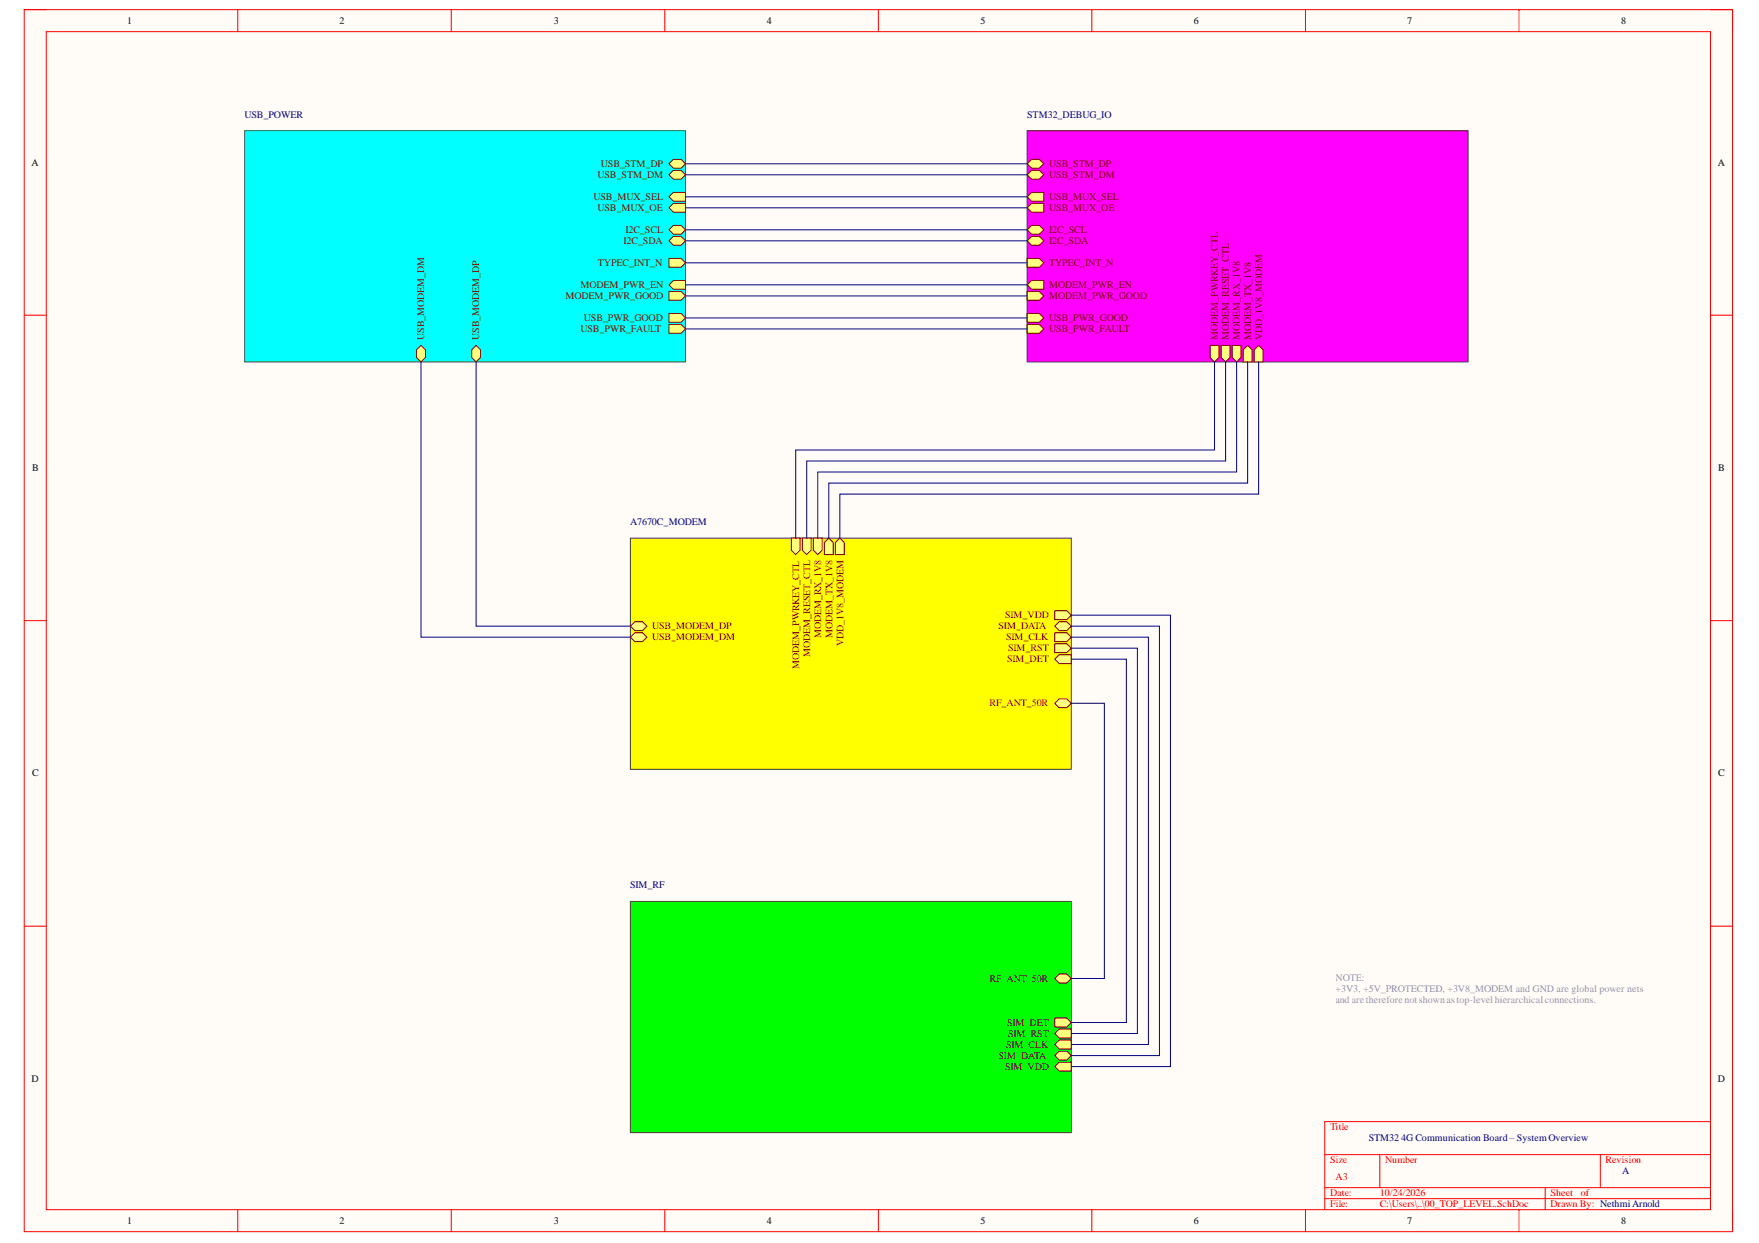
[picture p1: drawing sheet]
<svg xmlns="http://www.w3.org/2000/svg" width="297mm" height="210mm" viewBox="0 0 297 210" stroke-linecap="round" stroke-linejoin="round" font-family="sans-serif">
<path d="M4.1 1.6h288.5v206.4h-288.5z" fill-rule="evenodd" fill="#fffcf8"/>
<path d="M4.1 1.6h288.5v206.4h-288.5z" fill="none" stroke="#f00" stroke-width=".17"/>
<path d="M7.8 5.3h281v199h-281z" fill-rule="evenodd" fill="#fffcf8"/>
<g fill="none" stroke="#f00" stroke-width=".17">
<path d="M4.1 1.6h3.7M7.8 5.3h281v199h-281zM40.1 1.6v3.7M76.2 1.6v3.7M112.3 1.6v3.7M148.3 1.6v3.7M184.4 1.6v3.7M220.5 1.6v3.7M256.5 1.6v3.7M288.8 1.6h3.8v3.7M4.1 53.2h3.7M288.8 53.2h3.8"/>
<path d="M4.1 104.8h3.7M288.8 104.8h3.8M4.1 156.4h3.7M288.8 156.4h3.8M223.7 195h65.1M233 195v5.6M270.2 195v5.6M288.8 189.4h-65.1v14.9M40.1 204.3v3.7M76.2 204.3v3.7M112.3 204.3v3.7M148.3 204.3v3.7"/>
<path d="M184.4 204.3v3.7M220.5 204.3v3.7M223.7 200.6h65.1M223.7 202.4h65.1M256.5 204.3v3.7M260.9 200.6v3.7M292.6 204.3v3.7"/>
</g>
<path d="M41.3 22.1h74.5v39h-74.5z" fill-rule="evenodd" fill="#0ff"/>
<path d="M41.3 22.1h74.5v39h-74.5z" fill="none" stroke="#434343" stroke-width=".17"/>
<path d="M113 29.5l.7-.7h1.3l.8 .7-.8 .8h-1.3z" fill-rule="evenodd" fill="#ffff80"/>
<path d="M113 29.5l.7-.7h1.3l.8 .7-.8 .8h-1.3z" fill="none" stroke="#800000" stroke-width=".17"/>
<path d="M113 33.2l.7-.7h2.1v1.5h-2.1z" fill-rule="evenodd" fill="#ffff80"/>
<path d="M113 33.2l.7-.7h2.1v1.5h-2.1z" fill="none" stroke="#800000" stroke-width=".17"/>
<path d="M113 35.1l.7-.8h2.1v1.5h-2.1z" fill-rule="evenodd" fill="#ffff80"/>
<path d="M113 35.1l.7-.8h2.1v1.5h-2.1z" fill="none" stroke="#800000" stroke-width=".17"/>
<path d="M113 38.8l.7-.7h1.3l.8 .7-.8 .8h-1.3z" fill-rule="evenodd" fill="#ffff80"/>
<path d="M113 38.8l.7-.7h1.3l.8 .7-.8 .8h-1.3z" fill="none" stroke="#800000" stroke-width=".17"/>
<path d="M113 40.7l.7-.8h1.3l.8 .8-.8 .7h-1.3z" fill-rule="evenodd" fill="#ffff80"/>
<path d="M113 40.7l.7-.8h1.3l.8 .8-.8 .7h-1.3z" fill="none" stroke="#800000" stroke-width=".17"/>
<path d="M113 43.6h2l.8 .8-.8 .7h-2z" fill-rule="evenodd" fill="#ffff80"/>
<path d="M113 43.6h2l.8 .8-.8 .7h-2z" fill="none" stroke="#800000" stroke-width=".17"/>
<path d="M113 52.9h2l.8 .8-.8 .7h-2z" fill-rule="evenodd" fill="#ffff80"/>
<path d="M113 52.9h2l.8 .8-.8 .7h-2z" fill="none" stroke="#800000" stroke-width=".17"/>
<path d="M113 54.8h2l.8 .7-.8 .8h-2z" fill-rule="evenodd" fill="#ffff80"/>
<path d="M113 54.8h2l.8 .7-.8 .8h-2z" fill="none" stroke="#800000" stroke-width=".17"/>
<path d="M113 27.7l.7-.8h1.3l.8 .8-.8 .7h-1.3z" fill-rule="evenodd" fill="#ffff80"/>
<path d="M113 27.7l.7-.8h1.3l.8 .8-.8 .7h-1.3z" fill="none" stroke="#800000" stroke-width=".17"/>
<path d="M113 49.2h2l.8 .8-.8 .7h-2z" fill-rule="evenodd" fill="#ffff80"/>
<path d="M113 49.2h2l.8 .8-.8 .7h-2z" fill="none" stroke="#800000" stroke-width=".17"/>
<path d="M113 48.1l.7-.7h2.1v1.4h-2.1z" fill-rule="evenodd" fill="#ffff80"/>
<path d="M113 48.1l.7-.7h2.1v1.4h-2.1z" fill="none" stroke="#800000" stroke-width=".17"/>
<path d="M79.7 59.1l.7-.8 .7 .8v1.3l-.7 .7-.7-.7z" fill-rule="evenodd" fill="#ffff80"/>
<path d="M79.7 59.1l.7-.8 .7 .8v1.3l-.7 .7-.7-.7z" fill="none" stroke="#800000" stroke-width=".17"/>
<path d="M70.3 59.1l.8-.8 .7 .8v1.3l-.7 .7-.8-.7z" fill-rule="evenodd" fill="#ffff80"/>
<path d="M70.3 59.1l.8-.8 .7 .8v1.3l-.7 .7-.8-.7z" fill="none" stroke="#800000" stroke-width=".17"/>
<path d="M173.5 22.1h74.4v39h-74.4z" fill-rule="evenodd" fill="#f0f"/>
<path d="M173.5 22.1h74.4v39h-74.4z" fill="none" stroke="#434343" stroke-width=".17"/>
<path d="M211.8 59.1l.7-.8 .8 .8v2h-1.5z" fill-rule="evenodd" fill="#ffff80"/>
<path d="M211.8 59.1l.7-.8 .8 .8v2h-1.5z" fill="none" stroke="#800000" stroke-width=".17"/>
<path d="M209.9 59.1l.8-.8 .7 .8v2h-1.5z" fill-rule="evenodd" fill="#ffff80"/>
<path d="M209.9 59.1l.8-.8 .7 .8v2h-1.5z" fill="none" stroke="#800000" stroke-width=".17"/>
<path d="M208.1 58.3h1.5v2.1l-.8 .7-.7-.7z" fill-rule="evenodd" fill="#ffff80"/>
<path d="M208.1 58.3h1.5v2.1l-.8 .7-.7-.7z" fill="none" stroke="#800000" stroke-width=".17"/>
<path d="M206.2 58.3h1.5v2.1l-.7 .7-.8-.7z" fill-rule="evenodd" fill="#ffff80"/>
<path d="M206.2 58.3h1.5v2.1l-.7 .7-.8-.7z" fill="none" stroke="#800000" stroke-width=".17"/>
<path d="M204.4 58.3h1.4v2.1l-.7 .7-.7-.7z" fill-rule="evenodd" fill="#ffff80"/>
<path d="M204.4 58.3h1.4v2.1l-.7 .7-.7-.7z" fill="none" stroke="#800000" stroke-width=".17"/>
<path d="M173.5 54.8h2l.8 .7-.8 .8h-2z" fill-rule="evenodd" fill="#ffff80"/>
<path d="M173.5 54.8h2l.8 .7-.8 .8h-2z" fill="none" stroke="#800000" stroke-width=".17"/>
<path d="M173.5 52.9h2l.8 .8-.8 .7h-2z" fill-rule="evenodd" fill="#ffff80"/>
<path d="M173.5 52.9h2l.8 .8-.8 .7h-2z" fill="none" stroke="#800000" stroke-width=".17"/>
<path d="M173.5 49.2h2l.8 .8-.8 .7h-2z" fill-rule="evenodd" fill="#ffff80"/>
<path d="M173.5 49.2h2l.8 .8-.8 .7h-2z" fill="none" stroke="#800000" stroke-width=".17"/>
<path d="M173.5 48.1l.7-.7h2.1v1.5h-2.1z" fill-rule="evenodd" fill="#ffff80"/>
<path d="M173.5 48.1l.7-.7h2.1v1.5h-2.1z" fill="none" stroke="#800000" stroke-width=".17"/>
<path d="M173.5 40.7l.7-.8h1.3l.8 .8-.8 .7h-1.3z" fill-rule="evenodd" fill="#ffff80"/>
<path d="M173.5 40.7l.7-.8h1.3l.8 .8-.8 .7h-1.3z" fill="none" stroke="#800000" stroke-width=".17"/>
<path d="M173.5 38.8l.7-.7h1.3l.8 .7-.8 .8h-1.3z" fill-rule="evenodd" fill="#ffff80"/>
<path d="M173.5 38.8l.7-.7h1.3l.8 .7-.8 .8h-1.3z" fill="none" stroke="#800000" stroke-width=".17"/>
<path d="M173.5 35.1l.7-.7h2.1v1.4h-2.1z" fill-rule="evenodd" fill="#ffff80"/>
<path d="M173.5 35.1l.7-.7h2.1v1.4h-2.1z" fill="none" stroke="#800000" stroke-width=".17"/>
<path d="M173.5 33.2l.7-.7h2.1v1.5h-2.1z" fill-rule="evenodd" fill="#ffff80"/>
<path d="M173.5 33.2l.7-.7h2.1v1.5h-2.1z" fill="none" stroke="#800000" stroke-width=".17"/>
<path d="M173.5 29.5l.7-.7h1.3l.8 .7-.8 .8h-1.3z" fill-rule="evenodd" fill="#ffff80"/>
<path d="M173.5 29.5l.7-.7h1.3l.8 .7-.8 .8h-1.3z" fill="none" stroke="#800000" stroke-width=".17"/>
<path d="M173.5 27.7l.7-.8h1.3l.8 .8-.8 .7h-1.3z" fill-rule="evenodd" fill="#ffff80"/>
<path d="M173.5 27.7l.7-.8h1.3l.8 .8-.8 .7h-1.3z" fill="none" stroke="#800000" stroke-width=".17"/>
<path d="M173.5 43.6h2l.8 .8-.8 .7h-2z" fill-rule="evenodd" fill="#ffff80"/>
<path d="M173.5 43.6h2l.8 .8-.8 .7h-2z" fill="none" stroke="#800000" stroke-width=".17"/>
<path d="M106.5 90.9h74.4v39h-74.4z" fill-rule="evenodd" fill="#ff0"/>
<path d="M106.5 90.9h74.4v39h-74.4z" fill="none" stroke="#434343" stroke-width=".17"/>
<path d="M178.1 111.3l.8-.7h2v1.5h-2z" fill-rule="evenodd" fill="#ffff80"/>
<path d="M178.1 111.3l.8-.7h2v1.5h-2z" fill="none" stroke="#800000" stroke-width=".17"/>
<path d="M178.1 108.7h2.1l.7 .8-.7 .7h-2.1z" fill-rule="evenodd" fill="#ffff80"/>
<path d="M178.1 108.7h2.1l.7 .8-.7 .7h-2.1z" fill="none" stroke="#800000" stroke-width=".17"/>
<path d="M178.1 106.9h2.1l.7 .7-.7 .7h-2.1z" fill-rule="evenodd" fill="#ffff80"/>
<path d="M178.1 106.9h2.1l.7 .7-.7 .7h-2.1z" fill="none" stroke="#800000" stroke-width=".17"/>
<path d="M178.1 105.7l.8-.7h1.3l.7 .7-.7 .8h-1.3z" fill-rule="evenodd" fill="#ffff80"/>
<path d="M178.1 105.7l.8-.7h1.3l.7 .7-.7 .8h-1.3z" fill="none" stroke="#800000" stroke-width=".17"/>
<path d="M178.1 103.1h2.1l.7 .8-.7 .7h-2.1z" fill-rule="evenodd" fill="#ffff80"/>
<path d="M178.1 103.1h2.1l.7 .8-.7 .7h-2.1z" fill="none" stroke="#800000" stroke-width=".17"/>
<path d="M133.6 90.9h1.5v2l-.7 .8-.8-.8z" fill-rule="evenodd" fill="#ffff80"/>
<path d="M133.6 90.9h1.5v2l-.7 .8-.8-.8z" fill="none" stroke="#800000" stroke-width=".17"/>
<path d="M135.5 90.9h1.5v2l-.8 .8-.7-.8z" fill-rule="evenodd" fill="#ffff80"/>
<path d="M135.5 90.9h1.5v2l-.8 .8-.7-.8z" fill="none" stroke="#800000" stroke-width=".17"/>
<path d="M137.3 90.9h1.5v2l-.7 .8-.8-.8z" fill-rule="evenodd" fill="#ffff80"/>
<path d="M137.3 90.9h1.5v2l-.7 .8-.8-.8z" fill="none" stroke="#800000" stroke-width=".17"/>
<path d="M140 90.9l.7 .7v2.1h-1.5v-2.1z" fill-rule="evenodd" fill="#ffff80"/>
<path d="M140 90.9l.7 .7v2.1h-1.5v-2.1z" fill="none" stroke="#800000" stroke-width=".17"/>
<path d="M141.1 91.6l.7-.7 .8 .7v2.1h-1.5z" fill-rule="evenodd" fill="#ffff80"/>
<path d="M141.1 91.6l.7-.7 .8 .7v2.1h-1.5z" fill="none" stroke="#800000" stroke-width=".17"/>
<path d="M178.9 118h1.3l.7 .8-.7 .7h-1.3l-.8-.7z" fill-rule="evenodd" fill="#ffff80"/>
<path d="M178.9 118h1.3l.7 .8-.7 .7h-1.3l-.8-.7z" fill="none" stroke="#800000" stroke-width=".17"/>
<path d="M106.5 107.6l.7-.7h1.3l.7 .7-.7 .7h-1.3z" fill-rule="evenodd" fill="#ffff80"/>
<path d="M106.5 107.6l.7-.7h1.3l.7 .7-.7 .7h-1.3z" fill="none" stroke="#800000" stroke-width=".17"/>
<path d="M106.5 105.7l.7-.7h1.3l.7 .7-.7 .8h-1.3z" fill-rule="evenodd" fill="#ffff80"/>
<path d="M106.5 105.7l.7-.7h1.3l.7 .7-.7 .8h-1.3z" fill="none" stroke="#800000" stroke-width=".17"/>
<path d="M106.5 152.2h74.4v39.1h-74.4z" fill-rule="evenodd" fill="#0f0"/>
<path d="M106.5 152.2h74.4v39.1h-74.4z" fill="none" stroke="#434343" stroke-width=".17"/>
<path d="M178.9 179.4h2v1.5h-2l-.8-.8z" fill-rule="evenodd" fill="#ffff80"/>
<path d="M178.9 179.4h2v1.5h-2l-.8-.8z" fill="none" stroke="#800000" stroke-width=".17"/>
<path d="M178.9 177.5h1.3l.7 .8-.7 .7h-1.3l-.8-.7z" fill-rule="evenodd" fill="#ffff80"/>
<path d="M178.9 177.5h1.3l.7 .8-.7 .7h-1.3l-.8-.7z" fill="none" stroke="#800000" stroke-width=".17"/>
<path d="M178.1 176.4l.8-.8h2v1.5h-2z" fill-rule="evenodd" fill="#ffff80"/>
<path d="M178.1 176.4l.8-.8h2v1.5h-2z" fill="none" stroke="#800000" stroke-width=".17"/>
<path d="M178.1 174.5l.8-.7h2v1.5h-2z" fill-rule="evenodd" fill="#ffff80"/>
<path d="M178.1 174.5l.8-.7h2v1.5h-2z" fill="none" stroke="#800000" stroke-width=".17"/>
<path d="M178.1 171.9h2.1l.7 .8-.7 .7h-2.1z" fill-rule="evenodd" fill="#ffff80"/>
<path d="M178.1 171.9h2.1l.7 .8-.7 .7h-2.1z" fill="none" stroke="#800000" stroke-width=".17"/>
<path d="M178.1 165.2l.8-.7h1.3l.7 .7-.7 .8h-1.3z" fill-rule="evenodd" fill="#ffff80"/>
<path d="M178.1 165.2l.8-.7h1.3l.7 .7-.7 .8h-1.3z" fill="none" stroke="#800000" stroke-width=".17"/>
<g fill="none" stroke="#000080" stroke-width=".17">
<path d="M115.8 27.7h57.7M115.8 29.5h57.7M115.8 33.2h57.7M115.8 35.1h57.7M115.8 38.8h57.7M115.8 40.7h57.7M115.8 48.1h57.7M115.8 50h57.7M115.8 53.7h57.7M115.8 55.5h57.7M115.8 44.4h57.7M71.1 61.1v46.5h35.4"/>
<path d="M80.4 61.1v44.6h26.1M205.1 61.1v14.9h-70.7v14.9M207 61.1v16.8h-70.8v13M208.8 61.1v18.6h-70.7v11.2M210.7 61.1v20.5h-70.7v9.3M212.5 61.1v22.3h-70.7v7.5M180.9 118.8h5.6v46.4h-5.6M180.9 111.3h9.3v61.4h-9.3M180.9 109.5h11.2v65h-11.2M180.9 107.6h13v68.8h-13M180.9 105.7h14.9v72.6h-14.9M180.9 103.9h16.8v76.2h-16.8"/>
</g>
<g font-size="1.7">
<text x="21.5" y="4.1">1</text>
<text x="57.3" y="4.1">2</text>
<text x="93.5" y="4.1">3</text>
<text x="129.5" y="4.1">4</text>
<text x="165.6" y="4.1">5</text>
<text x="201.6" y="4.1">6</text>
<text x="237.6" y="4.1">7</text>
<text x="273.8" y="4.1">8</text>
<text x="5.3" y="28">A</text>
<text x="290.1" y="28">A</text>
<text x="5.4" y="79.6">B</text>
<text x="290.2" y="79.6">B</text>
<text x="5.4" y="131.1">C</text>
<text x="290.2" y="131.1">C</text>
<text x="5.3" y="182.7">D</text>
<text x="290.1" y="182.7">D</text>
<text x="21.5" y="206.6">1</text>
<text x="57.3" y="206.6">2</text>
<text x="93.5" y="206.6">3</text>
<text x="129.5" y="206.6">4</text>
<text x="165.6" y="206.6">5</text>
<text x="201.6" y="206.6">6</text>
<text x="237.6" y="206.6">7</text>
<text x="273.8" y="206.6">8</text>
</g>
<g font-size="1.7" fill="#000080">
<text x="41.3" y="19.9">USB_POWER</text>
<text x="173.5" y="19.9">STM32_DEBUG_IO</text>
<text x="106.4" y="88.6">A7670C_MODEM</text>
<text x="106.4" y="150">SIM_RF</text>
<text x="231.1" y="192.7">STM32 4G Communication Board – SystemOverview</text>
<text x="273.9" y="198.3">A</text>
</g>
<g font-size="1.7" fill="#800000">
<text x="101.5" y="28.2">USB_STM_DP</text>
<text x="177.2" y="28.2">USB_STM_DP</text>
<text x="100.2" y="33.8">USB_MUX_SEL</text>
<text x="100.9" y="30.1">USB_STM_DM</text>
<text x="100.9" y="35.7">USB_MUX_OE</text>
<text x="177.2" y="35.7">USB_MUX_OE</text>
<text x="177.2" y="33.8">USB_MUX_SEL</text>
<text x="177.2" y="30.1">USB_STM_DM</text>
<text x="105.3" y="41.2">I2C_SDA</text>
<text x="105.6" y="39.4">I2C_SCL</text>
<text x="177.2" y="41.2">I2C_SDA</text>
<text x="177.2" y="39.4">I2C_SCL</text>
<text x="101" y="44.9">TYPEC_INT_N</text>
<text x="177.2" y="44.9">TYPEC_INT_N</text>
<text x="95.5" y="50.5">MODEM_PWR_GOOD</text>
<text x="98" y="48.7">MODEM_PWR_EN</text>
<text x="177.2" y="50.5">MODEM_PWR_GOOD</text>
<text x="177.2" y="48.7">MODEM_PWR_EN</text>
<text x="71.6" y="57.4" transform="rotate(-90 71.6 57.4)">USB_MODEM_DM</text>
<text x="80.9" y="57.4" transform="rotate(-90 80.9 57.4)">USB_MODEM_DP</text>
<text x="98" y="56.1">USB_PWR_FAULT</text>
<text x="98.6" y="54.2">USB_PWR_GOOD</text>
<text x="177.2" y="56.1">USB_PWR_FAULT</text>
<text x="177.2" y="54.2">USB_PWR_GOOD</text>
<text x="205.7" y="57.4" transform="rotate(-90 205.7 57.4)">MODEM_PWRKEY_CTL</text>
<text x="207.5" y="57.4" transform="rotate(-90 207.5 57.4)">MODEM_RESET_CTL</text>
<text x="209.4" y="57.4" transform="rotate(-90 209.4 57.4)">MODEM_RX_1V8</text>
<text x="211.3" y="57.4" transform="rotate(-90 211.3 57.4)">MODEM_TX_1V8</text>
<text x="213.1" y="57.4" transform="rotate(-90 213.1 57.4)">VDD_1V8_MODEM</text>
<text x="110.1" y="106.3">USB_MODEM_DP</text>
<text x="138.7" y="107.8" transform="rotate(-90 138.7 107.8)">MODEM_RX_1V8</text>
<text x="140.6" y="107.7" transform="rotate(-90 140.6 107.7)">MODEM_TX_1V8</text>
<text x="168.6" y="106.3">SIM_DATA</text>
<text x="169.7" y="104.4">SIM_VDD</text>
<text x="110.1" y="108.1">USB_MODEM_DM</text>
<text x="135" y="113" transform="rotate(-90 135 113)">MODEM_PWRKEY_CTL</text>
<text x="136.8" y="110.9" transform="rotate(-90 136.8 110.9)">MODEM_RESET_CTL</text>
<text x="142.4" y="109.1" transform="rotate(-90 142.4 109.1)">VDD_1V8_MODEM</text>
<text x="169.9" y="108.1">SIM_CLK</text>
<text x="170.1" y="111.9">SIM_DET</text>
<text x="170.2" y="110">SIM_RST</text>
<text x="167.1" y="119.3">RF_ANT_50R</text>
<text x="167.1" y="165.8">RF_ANT_50R</text>
<text x="170.1" y="173.2">SIM_DET</text>
<text x="168.6" y="178.8">SIM_DATA</text>
<text x="169.9" y="176.9">SIM_CLK</text>
<text x="170.2" y="175">SIM_RST</text>
<text x="169.7" y="180.6">SIM_VDD</text>
</g>
<g font-size="1.7" fill="#999">
<text x="225.5" y="165.6">NOTE:</text>
<text x="225.5" y="167.4">+3V3, +5V_PROTECTED, +3V8_MODEM and GND are global power nets</text>
<text x="225.5" y="169.3">and arethereforenotshownastop-levelhierarchicalconnections.</text>
</g>
<g font-size="1.7" fill="#f00">
<text x="224.6" y="190.8">Title</text>
<text x="224.6" y="196.4">Size</text>
<text x="233.9" y="196.4">Number</text>
<text x="271.1" y="196.4">Revision</text>
<text x="224.6" y="202">Date:</text>
<text x="224.6" y="203.9">File:</text>
<text x="225.5" y="199.2">A3</text>
<text x="233" y="202">10/24/2026</text>
<text x="233" y="203.9">C:\Users\..\00_TOP_LEVEL.SchDoc</text>
<text x="261.8" y="202">Sheet</text>
<text x="261.8" y="203.9">Drawn By: Nethmi Arnold</text>
<text x="266.9" y="202">of</text>
</g>
</svg>
